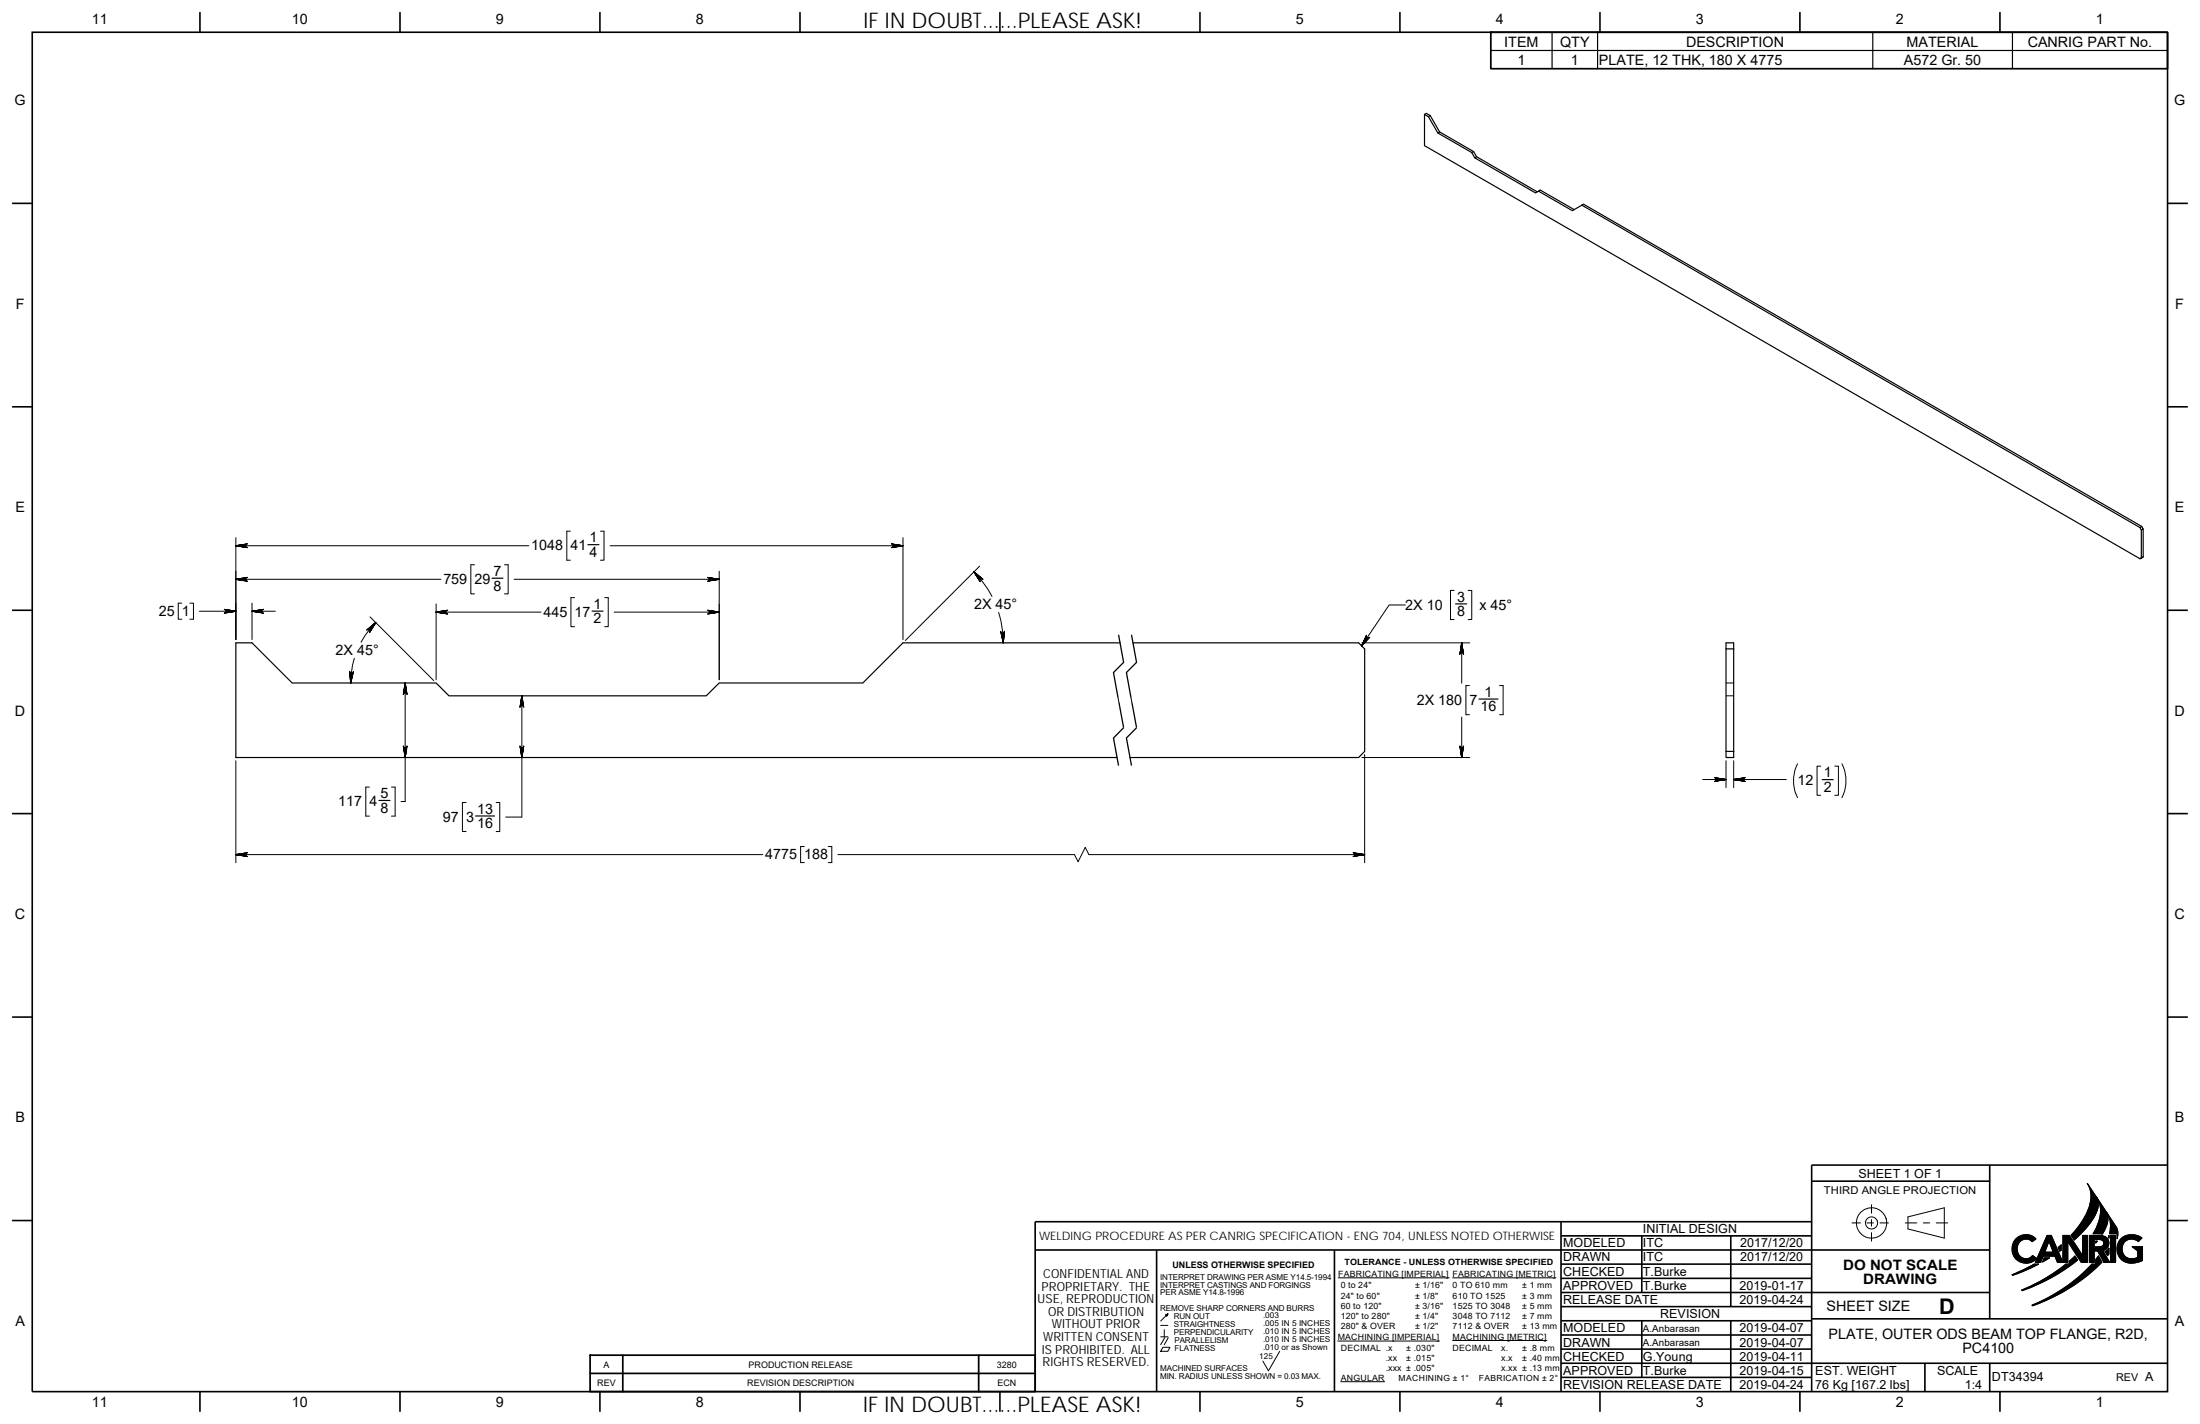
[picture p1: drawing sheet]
<svg xmlns="http://www.w3.org/2000/svg" width="432mm" height="279mm" viewBox="0 0 432 279" stroke-linecap="round" stroke-linejoin="round" font-family="sans-serif">
<g fill="none" stroke="#000" stroke-width=".32">
<path d="M6.3 6.3h419.1v266.8l-419.1-.1zM39.2 2.4v3.9M78.5 2.4v3.9M117.8 2.4v3.9M157 2.4v3.9M196.3 2.4v3.9M235.5 2.4v3.9M274.8 2.4v3.9M314 2.4v3.9M353.3 2.4v3.9M392.5 2.4v3.9M2.4 39.9h3.9"/>
<path d="M425.4 39.9h4M2.4 79.8h3.9M425.4 79.8h4M2.4 119.7h3.9M425.4 119.7h4M6.3 139.7h.1M425.4 139.7h.1M2.4 159.6h3.9M425.4 159.6h4M2.4 199.6h3.9M425.4 199.6h4M2.4 239.5h3.9"/>
<path d="M306.4 239.7v33.4M355.6 239.7h-152.4v33.3M355.6 231.8h34.9M390.5 228.6v30.2M425.4 228.6h-69.8v44.5M425.4 239.5h4M203.2 245.3h187.3M227 245.3v27.8M261.9 245.3v27.8M306.4 248h49.2M306.4 242.5h49.2M306.4 250.8h49.2"/>
<path d="M306.4 259.1h49.2M306.4 256.4h49.2M306.4 253.6h84.1M322.2 242.5v11.1M322.2 259.1v11.2M339.7 242.5v13.9M339.7 259.1v13.9M355.6 258.8h69.8M39.2 273v4M78.5 273v4M117.8 273v4M157 273v4"/>
<path d="M196.3 273v4M235.5 273v4M274.8 273v4M306.4 270.3h49.2M306.4 267.5h119M306.4 261.9h49.2M306.4 264.7h49.2M314 273v4M353.3 273v4M377.8 267.5v5.5M390.5 267.5v5.5M392.5 273v4"/>
</g>
<g fill="none" stroke="#000" stroke-width=".2">
<path d="M35.7 118.3h-.7v3.2h.7M37.3 118.3h.7v3.2h-.7M39.1 119.9h7.2M46.3 105.5v20M46.3 113.7h40.2M46.3 107.1h57.5M49.5 118.3v7.2M49.5 119.9h4.5M85.6 118.5v14.9M93.1 110.8h-.7v5.7h.7M99 110.8h.7v5.7h-.7M100.9 113.7h40.3"/>
<path d="M112 104.2h-.7v5.7h.7M112.8 117.3h-.7v5.7h.7M117.9 104.2h.7v5.7h-.7M118.7 117.3h.7v5.7h-.7M119.7 107.1h57.5M141.2 112.1v21.3M177.2 105.5v20M191.2 112.2a19.7 19.7 0 0 1 3.5 4.8M192.3 111.1l-14.6 14.6M275.8 118.7h-3.2l-5.3 8M285.4 115.8h-.7v5.8h.7M288.2 115.8h.7v5.8h-.7"/>
<path d="M69.6 129.2a16.8 16.8 0 0 0-.8 4.8M72.6 121l12.5 12.5M73.7 122.2a16.9 16.9 0 0 0-2.8 3.8M79.5 134v23.3h-.8M85.6 120.1h20.6M102.4 136.5v23.8h-3.1M120.5 120.1h20.7M196 120.2a20 20 0 0 1 .9 5.9M219.4 136.9l.2 1M222 136.9l.2 1M267.3 126.1h21.2M286.9 126.1v7.9"/>
<path d="M288.4 134.5h-.7v5.7h.7M294.3 134.5h.7v5.7h-.7M338.8 134h1.5M338.8 136.5h1.5M46.3 149.3v20M72.5 154.4h-.7v5.7h.7M76.8 154.4h.8v5.7h-.8M91.5 157.5h-.7v5.7h.7M97.4 157.5h.7v5.7h-.7M267.3 148.6h21.2M267.8 148.1v21.2M286.9 140.7v7.9"/>
<path d="M334.2 153h4.6M338.8 149.3v5.2M340.3 149.3v5.2M340.3 153h10.3M352.8 149.9a7.4 7.4 0 0 0 0 6.6M357.4 150.3h-.8v5.7h.8M360.1 150.3h.7v5.7h-.7M361.5 149.9a7.4 7.4 0 0 1 0 6.6M46.3 167.7h103.4M157.9 166.1h-.8v3.1h.8M162.6 166.1h.7v3.1h-.7M267.8 167.7h-54.1l-.7-1.4-1.4 2.8-.7-1.4h-46.5"/>
<path d="M363.5 239.9h1.7M366.4 239.9h1.3M367.3 236.4v1.6M367.3 239.3v1.3M369 239.9h1.6M374 239.9h2.2M374.5 238.8l7.1-1.8v5.9l-7.1-1.8zM377.5 239.9h1.3M380 239.9h2.3M409.7 232.2l1.8 2.7 .3 .7a4.5 4.5 0 0 1-1.1 3.7l-1.3 1.7-2.3 2.3-.6-.9a13.7 13.7 0 0 0 3.9-7.3 4.5 4.5 0 0 0-.7-2.9zM411.5 234.9l1.9 2.8a4 4 0 0 1-.8 4.4h-1.8a7.6 7.6 0 0 0 1.1-6.4zM413.5 238l1.9 2.7a2.77 2.77 0 0 1 .1 2.3v-.9h-1.5a5.2 5.2 0 0 0-.5-4.1z"/>
<path d="M229.2 257.8l-1.4 1.4M262.7 250.7h21.7M285.1 250.7h20.3M367.3 241.9v1.6M394.9 250.1l4.3-2.1h.9l-3.3 1.6-1.8 .6zM395.5 243.3a2.95 2.95 0 0 1 2.9-1l.6 .3 .6 .5-.7 .5-.7-.4h-.9l-.6 .2-.5 .5a2.2 2.2 0 0 0 0 2.3l.5 .5 .6 .3 1-.1 .6-.6 .8 .6a2.72 2.72 0 0 1-3.1 .7 2.72 2.72 0 0 1-1.7-2.6l.1-.7zM396.8 253.1a35.2 35.2 0 0 0 8.7-5.1h.6v-.6l1.2-1 .5 .8a36.6 36.6 0 0 1-10.9 6zM398.8 256.1a32.9 32.9 0 0 0 11.8-8.1h.7a1.97 1.97 0 0 1 .6-1.6l.6 1.3a35.8 35.8 0 0 1-13.6 8.5zM401.2 246.8h1.1l-1.4 .8zM401.8 242.4h.8l2.3 5.3h-1.1l-.5-1.2h-2.3l-.5 1.2h-1zM402.2 243.5l.8 2.2h-1.7zM404 244.8l.6-.5v1l-.3 .2z"/>
<path d="M404.9 242.4h1.3l2.5 3.9v-3.9h1v5.3h-1.2l-2.7-4.1v4.1h-.9zM410.1 242.4h2.5l.6 .2 .4 .4 .3 .6-.1 1-.5 .5-.6 .3 1.4 2.3h-1.2l-1.2-2.3h-.7v2.3h-.9zM411 243.2l1.6 .2 .3 .4-.1 .5-.6 .3h-1.2zM411.3 243.5h.3l-.3 .4zM413.2 245.6l.7-.7v1.1l-.2 .4zM413.9 242.4v.5l-.1-.1zM414.3 242.4h.9v5.3h-.9zM419.7 243.6a2.01 2.01 0 0 0-2.1-.4l-.7 .6a2.14 2.14 0 0 0 0 2.5l.5 .4 .5 .3h.8l.8-.3 .1-1.3-1.1-.8h2M420.4 242.9a2.93 2.93 0 0 0-3.7-.2 2.93 2.93 0 0 0-.9 3.6l.7 1a2.66 2.66 0 0 0 1.9 .5l1.3-.1 .8-.4M227.8 260.1h1.4M227.8 262.3h1.4M228.2 264.4h1.4l-.4 .7h-1.4z"/>
<path d="M228.5 260.9v1.4M228.6 262.5l-.8 1.3M229.3 262.5l-.8 1.3M251.2 265.2l-2.2 3.8-1.1-1.9M262.6 263.1h19.9M263.2 271.1h8.6M285.1 263h18.5"/>
<circle cx="367.3" cy="240" r="1.19"/>
<circle cx="367.3" cy="240" r="2.98"/>
</g>
<g fill="#000" stroke="#000" stroke-width=".2">
<path d="M102.4 136.5l.4 2.3z"/>
<path d="M46.3 107.1l2.3-.4z" fill-rule="evenodd"/>
<path d="M46.3 107.1l2.2-.4z" fill-rule="evenodd"/>
<path d="M46.3 107.1l2-.3z" fill-rule="evenodd"/>
<path d="M46.3 107.1l2-.2-.1 .1z" fill-rule="evenodd"/>
<path d="M46.3 107.1l1.9-.1v.1z" fill-rule="evenodd"/>
<path d="M46.3 107.1h1.9l.1 .2z" fill-rule="evenodd"/>
<path d="M46.3 107.1l2 .3z" fill-rule="evenodd"/>
<path d="M46.3 107.1l2.2 .3z" fill-rule="evenodd"/>
<path d="M46.3 107.1l2.3 .4z" fill-rule="evenodd"/>
<path d="M44 120.3l2.3-.4z" fill-rule="evenodd"/>
<path d="M44.1 120.3l2.2-.4z" fill-rule="evenodd"/>
<path d="M44.3 120.1l2-.2-2.1 .3z" fill-rule="evenodd"/>
<path d="M44.4 120l1.9-.1-2 .2z" fill-rule="evenodd"/>
<path d="M44.4 119.9h1.9l-1.9 .1z" fill-rule="evenodd"/>
<path d="M44.3 119.7l2 .2h-1.9z" fill-rule="evenodd"/>
<path d="M44.2 119.7l2.1 .2z" fill-rule="evenodd"/>
<path d="M44.1 119.6l2.2 .3z" fill-rule="evenodd"/>
<path d="M44 119.5l2.3 .4z" fill-rule="evenodd"/>
<path d="M46.3 113.7l2.3-.4z" fill-rule="evenodd"/>
<path d="M46.3 113.7l2.2-.4z" fill-rule="evenodd"/>
<path d="M46.3 113.7l2-.3z" fill-rule="evenodd"/>
<path d="M46.3 113.7l2-.2-.1 .1z" fill-rule="evenodd"/>
<path d="M46.3 113.7l1.9-.1v.1z" fill-rule="evenodd"/>
<path d="M46.3 113.7h1.9l.1 .2z" fill-rule="evenodd"/>
<path d="M46.3 113.7l2 .2z" fill-rule="evenodd"/>
<path d="M46.3 113.7l2.2 .3z" fill-rule="evenodd"/>
<path d="M46.3 113.7l2.3 .3z" fill-rule="evenodd"/>
<path d="M49.5 119.9l2.3-.4z" fill-rule="evenodd"/>
<path d="M49.5 119.9l2.1-.3z" fill-rule="evenodd"/>
<path d="M49.5 119.9l2-.2z" fill-rule="evenodd"/>
<path d="M49.5 119.9l1.9-.2v.2z" fill-rule="evenodd"/>
<path d="M49.5 119.9h1.9v.1z" fill-rule="evenodd"/>
<path d="M49.5 119.9l1.9 .1v.1z" fill-rule="evenodd"/>
<path d="M49.5 119.9l2 .3z" fill-rule="evenodd"/>
<path d="M49.5 119.9l2.1 .4z" fill-rule="evenodd"/>
<path d="M49.5 119.9l2.3 .4z" fill-rule="evenodd"/>
<path d="M138.9 114l2.3-.3z" fill-rule="evenodd"/>
<path d="M139 114l2.2-.3z" fill-rule="evenodd"/>
<path d="M139.2 113.9l2-.2-2.1 .2z" fill-rule="evenodd"/>
<path d="M139.2 113.7h2l-2 .2z" fill-rule="evenodd"/>
<path d="M139.2 113.6l2 .1h-2z" fill-rule="evenodd"/>
<path d="M139.2 113.5l2 .2-2-.1z" fill-rule="evenodd"/>
<path d="M139.1 113.4l2.1 .3z" fill-rule="evenodd"/>
<path d="M139 113.3l2.2 .4z" fill-rule="evenodd"/>
<path d="M138.9 113.3l2.3 .4z" fill-rule="evenodd"/>
<path d="M174.9 107.5l2.3-.4z" fill-rule="evenodd"/>
<path d="M175.1 107.4l2.1-.3z" fill-rule="evenodd"/>
<path d="M175.3 107.3l1.9-.2-2 .3z" fill-rule="evenodd"/>
<path d="M175.3 107.1h1.9l-1.9 .2z" fill-rule="evenodd"/>
<path d="M175.3 107l1.9 .1h-1.9z" fill-rule="evenodd"/>
<path d="M175.3 106.9l1.9 .2-1.9-.1z" fill-rule="evenodd"/>
<path d="M175.2 106.8l2 .3z" fill-rule="evenodd"/>
<path d="M175.1 106.7l2.1 .4z" fill-rule="evenodd"/>
<path d="M174.9 106.7l2.3 .4z" fill-rule="evenodd"/>
<path d="M191.2 112.2l1.8 1.5z" fill-rule="evenodd"/>
<path d="M191.2 112.2l1.6 1.4z" fill-rule="evenodd"/>
<path d="M191.2 112.2l1.5 1.4z" fill-rule="evenodd"/>
<path d="M191.2 112.2l1.4 1.4h-.1z" fill-rule="evenodd"/>
<path d="M191.2 112.2l1.3 1.4-.1 .1z" fill-rule="evenodd"/>
<path d="M191.2 112.2l1.1 1.6z" fill-rule="evenodd"/>
<path d="M191.2 112.2l1.1 1.7z" fill-rule="evenodd"/>
<path d="M191.2 112.2l1.1 1.8z" fill-rule="evenodd"/>
<path d="M191.2 112.2l1.2 2z" fill-rule="evenodd"/>
<path d="M68.6 131.7l.2 2.3z" fill-rule="evenodd"/>
<path d="M68.6 131.8l.2 2.2z" fill-rule="evenodd"/>
<path d="M68.7 131.9l.1 2.1z" fill-rule="evenodd"/>
<path d="M68.8 132l.1 .1-.1 1.9z" fill-rule="evenodd"/>
<path d="M68.9 132.1h.1l-.2 1.9z" fill-rule="evenodd"/>
<path d="M69 132.1l.2-.1-.4 2z" fill-rule="evenodd"/>
<path d="M69.2 132h.1l-.5 2z" fill-rule="evenodd"/>
<path d="M69.3 131.9l-.5 2.1z" fill-rule="evenodd"/>
<path d="M69.4 131.7l-.6 2.3z" fill-rule="evenodd"/>
<path d="M73.7 122.2l-1.2 1.9z" fill-rule="evenodd"/>
<path d="M73.7 122.2l-1.1 1.8z" fill-rule="evenodd"/>
<path d="M73.7 122.2l-1.1 1.7z" fill-rule="evenodd"/>
<path d="M73.7 122.2l-1.1 1.6-.1-.1z" fill-rule="evenodd"/>
<path d="M73.7 122.2l-1.2 1.5-.1-.1z" fill-rule="evenodd"/>
<path d="M72.3 123.5l1.4-1.3-1.3 1.4z" fill-rule="evenodd"/>
<path d="M72.2 123.5l1.5-1.3z" fill-rule="evenodd"/>
<path d="M72.1 123.6l1.6-1.4z" fill-rule="evenodd"/>
<path d="M71.9 123.6l1.8-1.4z" fill-rule="evenodd"/>
<path d="M79.5 134l-.4 2.3z" fill-rule="evenodd"/>
<path d="M79.5 134l-.3 2.2z" fill-rule="evenodd"/>
<path d="M79.5 134l-.3 2.1z" fill-rule="evenodd"/>
<path d="M79.5 134v1.9l-.1 .1z" fill-rule="evenodd"/>
<path d="M79.5 134l.1 1.9h-.1z" fill-rule="evenodd"/>
<path d="M79.5 134l.2 2-.1-.1z" fill-rule="evenodd"/>
<path d="M79.5 134l.3 2.1z" fill-rule="evenodd"/>
<path d="M79.5 134l.4 2.2z" fill-rule="evenodd"/>
<path d="M79.5 134l.4 2.3z" fill-rule="evenodd"/>
<path d="M85.6 120.1l2.3-.4z" fill-rule="evenodd"/>
<path d="M85.6 120.1l2.2-.3z" fill-rule="evenodd"/>
<path d="M85.6 120.1l2.1-.3z" fill-rule="evenodd"/>
<path d="M85.6 120.1l2-.2-.1 .1z" fill-rule="evenodd"/>
<path d="M85.6 120.1l1.9-.1v.2z" fill-rule="evenodd"/>
<path d="M85.6 120.1l1.9 .1 .1 .1z" fill-rule="evenodd"/>
<path d="M85.6 120.1l2.1 .3z" fill-rule="evenodd"/>
<path d="M85.6 120.1l2.2 .3z" fill-rule="evenodd"/>
<path d="M85.6 120.1l2.3 .4z" fill-rule="evenodd"/>
<path d="M102.4 136.5l-.4 2.3z" fill-rule="evenodd"/>
<path d="M102.4 136.5l-.3 2.2z" fill-rule="evenodd"/>
<path d="M102.4 136.5l-.2 2.1z" fill-rule="evenodd"/>
<path d="M102.4 136.5v2h-.1z" fill-rule="evenodd"/>
<path d="M102.4 136.5l.1 2h-.1z" fill-rule="evenodd"/>
<path d="M102.4 136.5l.2 2h-.1z" fill-rule="evenodd"/>
<path d="M102.4 136.5l.3 2.1z" fill-rule="evenodd"/>
<path d="M102.4 136.5l.4 2.2z" fill-rule="evenodd"/>
<path d="M138.9 120.5l2.3-.4z" fill-rule="evenodd"/>
<path d="M139 120.4l2.2-.3z" fill-rule="evenodd"/>
<path d="M139.2 120.3l2-.2-2.1 .3z" fill-rule="evenodd"/>
<path d="M139.2 120.2l2-.1-2 .2z" fill-rule="evenodd"/>
<path d="M139.2 120l2 .1-2 .1z" fill-rule="evenodd"/>
<path d="M139.2 119.9l2 .2-2-.1z" fill-rule="evenodd"/>
<path d="M139.1 119.8l2.1 .3z" fill-rule="evenodd"/>
<path d="M139 119.8l2.2 .3z" fill-rule="evenodd"/>
<path d="M138.9 119.7l2.3 .4z" fill-rule="evenodd"/>
<path d="M196.4 123.9l.5 2.2z" fill-rule="evenodd"/>
<path d="M196.4 124l.5 2.1z" fill-rule="evenodd"/>
<path d="M196.5 124.1l.4 2z" fill-rule="evenodd"/>
<path d="M196.6 124.2h.1l.2 1.9z" fill-rule="evenodd"/>
<path d="M196.7 124.2h.2v1.9z" fill-rule="evenodd"/>
<path d="M196.9 124.2l.1-.1-.1 2z" fill-rule="evenodd"/>
<path d="M197 124.1h.1l-.2 2z" fill-rule="evenodd"/>
<path d="M197.1 124l-.2 2.1z" fill-rule="evenodd"/>
<path d="M197.2 123.8l-.3 2.3z" fill-rule="evenodd"/>
<path d="M268.2 124.6l-.9 2.1z" fill-rule="evenodd"/>
<path d="M268.2 124.7l-.9 2z" fill-rule="evenodd"/>
<path d="M268.2 124.9l-.9 1.8z" fill-rule="evenodd"/>
<path d="M268.2 125l.1 .1-1 1.6z" fill-rule="evenodd"/>
<path d="M268.3 125.1l.1 .1-1.1 1.5z" fill-rule="evenodd"/>
<path d="M268.4 125.2h.1l-1.2 1.5z" fill-rule="evenodd"/>
<path d="M268.5 125.2h.1l-1.3 1.5z" fill-rule="evenodd"/>
<path d="M268.6 125.2l.1-.1-1.4 1.6z" fill-rule="evenodd"/>
<path d="M268.7 125.1l.1-.1-1.5 1.7z" fill-rule="evenodd"/>
<path d="M286.9 126.1l.4 2.3z" fill-rule="evenodd"/>
<path d="M286.9 126.1l.3 2.2z" fill-rule="evenodd"/>
<path d="M286.9 126.1l.3 2.1z" fill-rule="evenodd"/>
<path d="M286.9 126.1l.2 2h-.1z" fill-rule="evenodd"/>
<path d="M286.9 126.1l.1 2h-.2z" fill-rule="evenodd"/>
<path d="M286.9 126.1l-.1 2h-.1z" fill-rule="evenodd"/>
<path d="M286.9 126.1l-.3 2.1z" fill-rule="evenodd"/>
<path d="M286.9 126.1l-.3 2.2z" fill-rule="evenodd"/>
<path d="M286.9 126.1l-.4 2.3z" fill-rule="evenodd"/>
<path d="M79.9 146.3l-.4 2.3z" fill-rule="evenodd"/>
<path d="M79.9 146.5l-.4 2.1z" fill-rule="evenodd"/>
<path d="M79.7 146.6h.1l-.3 2z" fill-rule="evenodd"/>
<path d="M79.6 146.7l.1-.1-.2 2z" fill-rule="evenodd"/>
<path d="M79.5 146.7h.1l-.1 1.9z" fill-rule="evenodd"/>
<path d="M79.4 146.6l.1 .1v1.9z" fill-rule="evenodd"/>
<path d="M79.2 146.6l.3 2z" fill-rule="evenodd"/>
<path d="M79.2 146.5l.3 2.1z" fill-rule="evenodd"/>
<path d="M79.1 146.3l.4 2.3z" fill-rule="evenodd"/>
<path d="M102 146.3l.4 2.3z" fill-rule="evenodd"/>
<path d="M102.1 146.5l.3 2.1z" fill-rule="evenodd"/>
<path d="M102.2 146.6l.2 2z" fill-rule="evenodd"/>
<path d="M102.3 146.6l.1 .1v1.9z" fill-rule="evenodd"/>
<path d="M102.4 146.7h.1l-.1 1.9z" fill-rule="evenodd"/>
<path d="M102.5 146.7l.1-.1-.2 2z" fill-rule="evenodd"/>
<path d="M102.6 146.6h.1l-.3 2z" fill-rule="evenodd"/>
<path d="M102.8 146.5l-.4 2.1z" fill-rule="evenodd"/>
<path d="M102.8 146.3l-.4 2.3z" fill-rule="evenodd"/>
<path d="M287.3 146.3l-.4 2.3z" fill-rule="evenodd"/>
<path d="M287.2 146.5l-.3 2.1z" fill-rule="evenodd"/>
<path d="M287.1 146.6h.1l-.3 2z" fill-rule="evenodd"/>
<path d="M287 146.7l.1-.1-.2 2z" fill-rule="evenodd"/>
<path d="M286.8 146.7h.2l-.1 1.9z" fill-rule="evenodd"/>
<path d="M286.7 146.6l.1 .1 .1 1.9z" fill-rule="evenodd"/>
<path d="M286.6 146.6l.3 2z" fill-rule="evenodd"/>
<path d="M286.6 146.5l.3 2.1z" fill-rule="evenodd"/>
<path d="M286.5 146.3l.4 2.3z" fill-rule="evenodd"/>
<path d="M336.5 153.3l2.3-.3z" fill-rule="evenodd"/>
<path d="M336.6 153.3l2.2-.3z" fill-rule="evenodd"/>
<path d="M336.7 153.2l2.1-.2z" fill-rule="evenodd"/>
<path d="M336.8 153h2l-2 .1z" fill-rule="evenodd"/>
<path d="M336.8 152.9l2 .1h-2z" fill-rule="evenodd"/>
<path d="M336.8 152.8l2 .2-2-.1z" fill-rule="evenodd"/>
<path d="M336.7 152.7l2.1 .3z" fill-rule="evenodd"/>
<path d="M336.6 152.6l2.2 .4z" fill-rule="evenodd"/>
<path d="M336.5 152.6l2.3 .4z" fill-rule="evenodd"/>
<path d="M340.3 153l2.3-.4z" fill-rule="evenodd"/>
<path d="M340.3 153l2.1-.4z" fill-rule="evenodd"/>
<path d="M340.3 153l2-.3z" fill-rule="evenodd"/>
<path d="M340.3 153l1.9-.2v.1z" fill-rule="evenodd"/>
<path d="M340.3 153l1.9-.1v.1z" fill-rule="evenodd"/>
<path d="M340.3 153h1.9v.1z" fill-rule="evenodd"/>
<path d="M340.3 153l2 .2z" fill-rule="evenodd"/>
<path d="M340.3 153l2.1 .3z" fill-rule="evenodd"/>
<path d="M340.3 153l2.3 .3z" fill-rule="evenodd"/>
<path d="M46.3 167.7l2.3-.4z" fill-rule="evenodd"/>
<path d="M46.3 167.7l2.2-.4z" fill-rule="evenodd"/>
<path d="M46.3 167.7l2-.3z" fill-rule="evenodd"/>
<path d="M46.3 167.7l2-.2-.1 .1z" fill-rule="evenodd"/>
<path d="M46.3 167.7l1.9-.1v.1z" fill-rule="evenodd"/>
<path d="M46.3 167.7h1.9l.1 .2z" fill-rule="evenodd"/>
<path d="M46.3 167.7l2 .3z" fill-rule="evenodd"/>
<path d="M46.3 167.7l2.2 .3z" fill-rule="evenodd"/>
<path d="M46.3 167.7l2.3 .4z" fill-rule="evenodd"/>
<path d="M265.6 168.1l2.2-.4z" fill-rule="evenodd"/>
<path d="M265.7 168l2.1-.3z" fill-rule="evenodd"/>
<path d="M265.9 167.9l1.9-.2-2 .3z" fill-rule="evenodd"/>
<path d="M265.9 167.7h1.9l-1.9 .2z" fill-rule="evenodd"/>
<path d="M265.9 167.6l1.9 .1h-1.9z" fill-rule="evenodd"/>
<path d="M265.9 167.5l1.9 .2-1.9-.1z" fill-rule="evenodd"/>
<path d="M265.8 167.4l2 .3z" fill-rule="evenodd"/>
<path d="M265.7 167.3l2.1 .4z" fill-rule="evenodd"/>
<path d="M265.6 167.3l2.2 .4z" fill-rule="evenodd"/>
<path d="M409.7 232.2l1.9 2.8a3.5 3.5 0 0 1-.5 3.7l-1.9 2.5-2.1 2.1-.6-.9a13.9 13.9 0 0 0 3.9-7.2 4.5 4.5 0 0 0-.7-3z" fill-rule="evenodd"/>
<path d="M228.9 258l.3-.2z" fill-rule="evenodd"/>
<path d="M228.7 258l.5-.2z" fill-rule="evenodd"/>
<path d="M228.9 258.1l.3-.3-.2 .3z" fill-rule="evenodd"/>
<path d="M229.2 257.8l-.2 .5z" fill-rule="evenodd"/>
<path d="M394.9 250.1l4.3-2.1h.9l-4.1 1.9-1 .3z" fill-rule="evenodd"/>
<path d="M395.8 243a2.65 2.65 0 0 1 3.8 .1l-.7 .5a1.77 1.77 0 0 0-2.3-.2 1.77 1.77 0 0 0-.6 2.2 1.66 1.66 0 0 0 1.2 1.3 1.66 1.66 0 0 0 1.7-.6l.8 .6a2.78 2.78 0 0 1-4 .1 2.78 2.78 0 0 1 .1-4z" fill-rule="evenodd"/>
<path d="M398.8 256.1l2.6-1.2 2.3-1.3a27.7 27.7 0 0 0 5.4-4l1.5-1.6h.7v-.9l.6-.7 .6 1.3a35.8 35.8 0 0 1-13.6 8.5z" fill-rule="evenodd"/>
<path d="M401.8 242.4l-2.3 5.3h1l.5-1.2h2.3l.5 1.2h1.1l-2.3-5.3zM402.2 243.5l.8 2.2h-1.7z" fill-rule="evenodd"/>
<path d="M401.2 246.8h1.1l-1.4 .8z" fill-rule="evenodd"/>
<path d="M404.1 244.6l.5-.3v1l-.3 .2-.3-.7z" fill-rule="evenodd"/>
<path d="M396.8 253.1l2.3-1 2.5-1.4 3.9-2.7h.6v-.6l1.2-1 .5 .8a37 37 0 0 1-10.9 6z" fill-rule="evenodd"/>
<path d="M404.9 242.4h1.3l2.5 3.9v-3.9h1v5.3h-1.2l-2.6-4.1-.1 4.1h-.9z" fill-rule="evenodd"/>
<path d="M411.3 243.5h.3l-.3 .4z" fill-rule="evenodd"/>
<path d="M411.6 235l1.8 2.7a4.2 4.2 0 0 1-.8 4.4h-1.8a7.7 7.7 0 0 0 1.2-6.3z" fill-rule="evenodd"/>
<path d="M411 243.2h1.3l.5 .3a.77 .77 0 0 1 0 .9 .77 .77 0 0 1-.9 .2h-.9zM410.1 242.4v5.3h.9v-2.3h.7l1.2 2.3h1.2l-1.4-2.3a1.52 1.52 0 0 0 1.2-1.9 1.52 1.52 0 0 0-1.9-1.1z" fill-rule="evenodd"/>
<path d="M413.2 245.6l.7-.7v1.1l-.2 .4z" fill-rule="evenodd"/>
<path d="M413.9 242.4v.5l-.1-.1z" fill-rule="evenodd"/>
<path d="M414.3 242.4v5.3h.9v-5.3z" fill-rule="evenodd"/>
<path d="M413.5 238l1.8 2.7a2.99 2.99 0 0 1 .2 2.3v-.9h-1.5a5.1 5.1 0 0 0-.5-4.1z" fill-rule="evenodd"/>
<path d="M416.5 242.8a3.3 3.3 0 0 1 3.9 .1l-.7 .7a1.94 1.94 0 0 0-2.6 .1 1.94 1.94 0 0 0-.2 2.6 1.94 1.94 0 0 0 2.6 .4l.1-1.3-1.1-.8h2v2.7a3.5 3.5 0 0 1-4.4-.5 2.91 2.91 0 0 1 .4-4z" fill-rule="evenodd"/>
</g>
<g fill="none" stroke="#000" stroke-width=".23">
<path d="M292.6 9.9h132.8M304.6 6.3v7.2M313.6 6.3v7.2M367.6 6.3v7.2M395 6.3v7.2M279.6 22.5l.8 .4M279.6 22.5v6.1l140.4 81M279.6 22.5l.4-.3 .7 .5M280.4 22.9l1.8 3.2 6.7 3.8 .6 1.1 11.9 6.8 .6-.3 6.6 3.8 1.9-1M280.7 22.7l-.3 .2M280.7 22.7l1.9 3.2M282.6 25.9l-.4 .2"/>
<path d="M282.6 25.9l6.6 3.8M289.2 29.7l-.3 .2M289.2 29.7l.6 1.1M289.8 30.8l-.3 .2M289.8 30.8l11.9 6.8M302 37.5l.3-.2 6.7 3.8M310.5 40.3l109.5 63.2M310.5 40.3l.3-.2 109.6 63.2M96.6 113.5h2.1M115.4 106.9h2.2M116.2 119.9h2.2M285.7 118.5h2.2"/>
<path d="M420 103.5l.4-.2 .2 .5-.3 .2M420 103.5l.3 .5M420.3 109.5l-.3 .1M420.3 104v5.5M420.6 109.3l-.3 .2M420.6 103.8v5.5M420.6 109.3l-.6 .3M219.8 126.1h-42.6l-7.8 7.9h-28.2l-2.6 2.5h-50.5l-2.5-2.5h-28.3l-7.8-7.9h-3.2v22.5h172.9M222.4 126.1h44.3l1.1 1.2v20.1l-1.1 1.2h-44.9M290.3 137.2h3.7M338.8 126.1h1.5v22.5h-1.5zM338.8 127.3h1.5"/>
<path d="M74.4 157.1h2.1M338.8 147.4h1.5M357.7 153h2.1M93.3 160.1h3.8"/>
</g>
<path d="M292.6 6.3h132.8v7.2h-132.8zM115.8 265.9h87.4v7.1h-87.4zM115.8 269.5h87.4M122.2 265.9v7.1M192.1 265.9v7.1" fill="none" stroke="#000" stroke-width=".34"/>
<path d="M219.5 124.5l1 5.5-2 2 .9 4.9M219.6 137.9l.9 4.9-2 2 1 5.4M222.1 124.5l1 5.5-2 2 .9 4.9M222.2 137.9l.9 4.9-2 2 1 5.4" fill="none" stroke="#000" stroke-width=".25"/>
<g font-size="4.2">
<text x="169.5" y="5.4">IF IN DOUBT......PLEASE ASK!</text>
<text x="380.6" y="257.7">D</text>
<text x="169.4" y="277">IF IN DOUBT......PLEASE ASK!</text>
</g>
<g font-size="2.8">
<text x="18.1" y="4.7">11</text>
<text x="57.3" y="4.7">10</text>
<text x="97.3" y="4.7">9</text>
<text x="136.6" y="4.7">8</text>
<text x="254.4" y="4.7">5</text>
<text x="293.6" y="4.7">4</text>
<text x="332.9" y="4.7">3</text>
<text x="372.1" y="4.7">2</text>
<text x="411.4" y="4.7">1</text>
<text x="295.3" y="9.2">ITEM</text>
<text x="306.2" y="9.2">QTY</text>
<text x="330.9" y="9.2">DESCRIPTION</text>
<text x="374.2" y="9.2">MATERIAL</text>
<text x="398" y="9.2">CANRIG PART No.</text>
<text x="297.8" y="12.7">1</text>
<text x="308.3" y="12.7">1</text>
<text x="313.8" y="12.7">PLATE, 12 THK, 180 X 4775</text>
<text x="373.7" y="12.7">A572 Gr. 50</text>
<text x="2.9" y="20.7">G</text>
<text x="426.7" y="20.7">G</text>
<text x="3.1" y="60.6">F</text>
<text x="427" y="60.6">F</text>
<text x="3" y="100.5">E</text>
<text x="426.9" y="100.5">E</text>
<text x="104.3" y="108">1048</text>
<text x="112" y="108">41</text>
<text x="115.7" y="106.4">1</text>
<text x="96.9" y="113">7</text>
<text x="115.7" y="109.3">4</text>
<text x="87" y="114.6">759</text>
<text x="93.1" y="114.6">29</text>
<text x="96.9" y="115.9">8</text>
<text x="116.5" y="119.4">1</text>
<text x="191.2" y="119.5">2X 45°</text>
<text x="275.8" y="119.6">2X 10</text>
<text x="286" y="118">3</text>
<text x="290.4" y="119.6">x 45°</text>
<text x="31.2" y="120.9">25</text>
<text x="35.7" y="120.9">1</text>
<text x="106.7" y="121">445</text>
<text x="112.8" y="121">17</text>
<text x="116.5" y="122.3">2</text>
<text x="286" y="120.9">8</text>
<text x="65.9" y="128.5">2X 45°</text>
<text x="291.4" y="136.7">1</text>
<text x="2.9" y="140.4">D</text>
<text x="278.1" y="138.3">2X 180</text>
<text x="288.4" y="138.3">7</text>
<text x="290.6" y="139.6">16</text>
<text x="426.8" y="140.4">D</text>
<text x="352.8" y="154.1">12</text>
<text x="357.9" y="152.5">1</text>
<text x="357.9" y="155.4">2</text>
<text x="66.4" y="158.2">117</text>
<text x="72.5" y="158.2">4</text>
<text x="74.7" y="156.6">5</text>
<text x="74.7" y="159.5">8</text>
<text x="86.9" y="161.2">97</text>
<text x="91.5" y="161.2">3</text>
<text x="93.6" y="159.6">13</text>
<text x="93.6" y="162.5">16</text>
<text x="150.2" y="168.6">4775</text>
<text x="157.9" y="168.6">188</text>
<text x="2.9" y="180.3">C</text>
<text x="426.8" y="180.3">C</text>
<text x="3" y="220.2">B</text>
<text x="426.9" y="220.2">B</text>
<text x="361.8" y="249.1">DO NOT SCALE</text>
<text x="365.7" y="251.9">DRAWING</text>
<text x="358.5" y="257.2">SHEET SIZE</text>
<text x="3" y="260.2">A</text>
<text x="358.9" y="262.7">PLATE, OUTER ODS BEAM TOP FLANGE, R2D,</text>
<text x="426.9" y="260.2">A</text>
<text x="385.2" y="265.6">PC4100</text>
<text x="18.1" y="276.2">11</text>
<text x="57.3" y="276.2">10</text>
<text x="97.3" y="276.2">9</text>
<text x="136.6" y="276.2">8</text>
<text x="254.4" y="276.2">5</text>
<text x="293.6" y="276.2">4</text>
<text x="332.9" y="276.2">3</text>
<text x="372.1" y="276.2">2</text>
<text x="411.4" y="276.2">1</text>
</g>
<g font-size="2.5">
<text x="364.8" y="231.1">SHEET 1 OF 1</text>
<text x="306.8" y="244.7">MODELED</text>
<text x="322.5" y="242">INITIAL DESIGN</text>
<text x="322.5" y="244.7">ITC</text>
<text x="341.6" y="244.7">2017/12/20</text>
<text x="204.7" y="250.8">CONFIDENTIAL AND</text>
<text x="306.8" y="247.5">DRAWN</text>
<text x="306.8" y="250.3">CHECKED</text>
<text x="322.5" y="250.3">T.Burke</text>
<text x="322.5" y="247.5">ITC</text>
<text x="341.6" y="247.5">2017/12/20</text>
<text x="203.7" y="255.7">USE, REPRODUCTION</text>
<text x="204.4" y="253.2">PROPRIETARY. THE</text>
<text x="306.8" y="253.1">APPROVED</text>
<text x="306.8" y="255.9">RELEASE DATE</text>
<text x="322.5" y="253.1">T.Burke</text>
<text x="341.4" y="253.1">2019-01-17</text>
<text x="341.4" y="255.9">2019-04-24</text>
<text x="204.7" y="263.1">WRITTEN CONSENT</text>
<text x="205.7" y="258.2">OR DISTRIBUTION</text>
<text x="206.5" y="260.6">WITHOUT PRIOR</text>
<text x="306.8" y="261.4">MODELED</text>
<text x="325.8" y="258.6">REVISION</text>
<text x="341.4" y="261.4">2019-04-07</text>
<text x="204.5" y="265.6">IS PROHIBITED. ALL</text>
<text x="204.6" y="268.1">RIGHTS RESERVED.</text>
<text x="306.8" y="269.7">APPROVED</text>
<text x="306.8" y="267">CHECKED</text>
<text x="306.8" y="264.2">DRAWN</text>
<text x="322.5" y="267">G.Young</text>
<text x="322.5" y="269.7">T.Burke</text>
<text x="341.4" y="264.2">2019-04-07</text>
<text x="341.4" y="267">2019-04-11</text>
<text x="341.4" y="269.7">2019-04-15</text>
<text x="356.3" y="269.7">EST. WEIGHT</text>
<text x="380.2" y="269.7">SCALE</text>
<text x="306.8" y="272.5">REVISION RELEASE DATE</text>
<text x="341.4" y="272.5">2019-04-24</text>
<text x="356.3" y="272.5">76 Kg [167.2 lbs]</text>
<text x="385.6" y="272.6">1:4</text>
<text x="391" y="271">DT34394</text>
<text x="421" y="271">A</text>
</g>
<text font-size="2.3" x="203.9" y="243.3">WELDING PROCEDURE AS PER CANRIG SPECIFICATION - ENG 704, UNLESS NOTED OTHERWISE</text>
<g font-size="2.1">
<text x="358" y="234.2">THIRD ANGLE PROJECTION</text>
<text x="415.4" y="271">REV</text>
</g>
<g font-size="1.9">
<text x="322.5" y="261.3">A.Anbarasan</text>
<text x="322.5" y="264.1">A.Anbarasan</text>
</g>
<g font-size="1.8">
<text x="230.1" y="248.7">UNLESS OTHERWISE SPECIFIED</text>
<text x="118.4" y="268.4">A</text>
<text x="146.9" y="268.4">PRODUCTION RELEASE</text>
<text x="195.6" y="268.4">3280</text>
<text x="117.2" y="271.9">REV</text>
<text x="146.7" y="271.9">REVISION DESCRIPTION</text>
<text x="195.8" y="271.9">ECN</text>
</g>
<g font-size="1.7">
<text x="262.7" y="250.5">FABRICATING [IMPERIAL] FABRICATING [METRIC]</text>
<text x="263.9" y="248.3">TOLERANCE - UNLESS OTHERWISE SPECIFIED</text>
<text x="263.1" y="252.7">0 to 24&quot;</text>
<text x="263.1" y="254.8">24&quot; to 60&quot;</text>
<text x="263.1" y="256.8">60 to 120&quot;</text>
<text x="277.7" y="252.7">± 1/16&quot;</text>
<text x="277.7" y="254.8">± 1/8&quot;</text>
<text x="277.7" y="256.8">± 3/16&quot;</text>
<text x="285.1" y="256.8">1525 TO 3048</text>
<text x="285.1" y="254.8">610 TO 1525</text>
<text x="285.1" y="252.7">0 TO 610 mm</text>
<text x="298.8" y="254.8">± 3 mm</text>
<text x="298.8" y="252.7">± 1 mm</text>
<text x="298.8" y="256.8">± 5 mm</text>
<text x="262.6" y="262.9">MACHINING [IMPERIAL]</text>
<text x="263.1" y="258.8">120&quot; to 280&quot;</text>
<text x="263.1" y="260.7">280&quot; &amp; OVER</text>
<text x="277.7" y="260.7">± 1/2&quot;</text>
<text x="277.7" y="258.8">± 1/4&quot;</text>
<text x="285.1" y="262.8">MACHINING [METRIC]</text>
<text x="285.1" y="258.8">3048 TO 7112</text>
<text x="285.1" y="260.7">7112 &amp; OVER</text>
<text x="298.8" y="258.8">± 7 mm</text>
<text x="298.8" y="260.7">± 13 mm</text>
<text x="263.2" y="265.1">DECIMAL .x</text>
<text x="272" y="268.9">.xxx ± .005&quot;</text>
<text x="272" y="267">.xx</text>
<text x="276" y="265.1">± .030&quot;</text>
<text x="276" y="267">± .015&quot;</text>
<text x="285.1" y="265.1">DECIMAL</text>
<text x="294.7" y="265.1">x.</text>
<text x="294.7" y="268.9">x.xx ± .13 mm</text>
<text x="294.7" y="267">x.x</text>
<text x="298.8" y="267">± .40 mm</text>
<text x="298.8" y="265.1">± .8 mm</text>
<text x="263.2" y="270.9">ANGULAR</text>
<text x="274.5" y="270.9">MACHINING ± 1°</text>
<text x="290.3" y="270.9">FABRICATION ± 2°</text>
</g>
<g font-size="1.6">
<text x="227.7" y="251.1">INTERPRET DRAWING PER ASME Y14.5-1994</text>
<text x="227.7" y="252.6">INTERPRET CASTINGS AND FORGINGS</text>
<text x="227.7" y="254.2">PER ASME Y14.8-1996</text>
<text x="227.7" y="257.3">REMOVE SHARP CORNERS AND BURRS</text>
<text x="230.4" y="258.8">RUN OUT</text>
<text x="230.4" y="260.4">STRAIGHTNESS</text>
<text x="230.4" y="261.9">PERPENDICULARITY</text>
<text x="230.5" y="263.5">PARALLELISM</text>
<text x="247.9" y="258.6">.003</text>
<text x="247.9" y="260.2">.005 IN 5 INCHES</text>
<text x="247.9" y="261.7">.010 IN 5 INCHES</text>
<text x="247.9" y="263.3">.010 IN 5 INCHES</text>
<text x="227.7" y="268.9">MACHINED SURFACES</text>
<text x="230.5" y="265">FLATNESS</text>
<text x="247.2" y="266.7">125</text>
<text x="247.9" y="264.8">.010 or as Shown</text>
<text x="227.7" y="270.5">MIN. RADIUS UNLESS SHOWN = 0.03 MAX.</text>
</g>
</svg>
